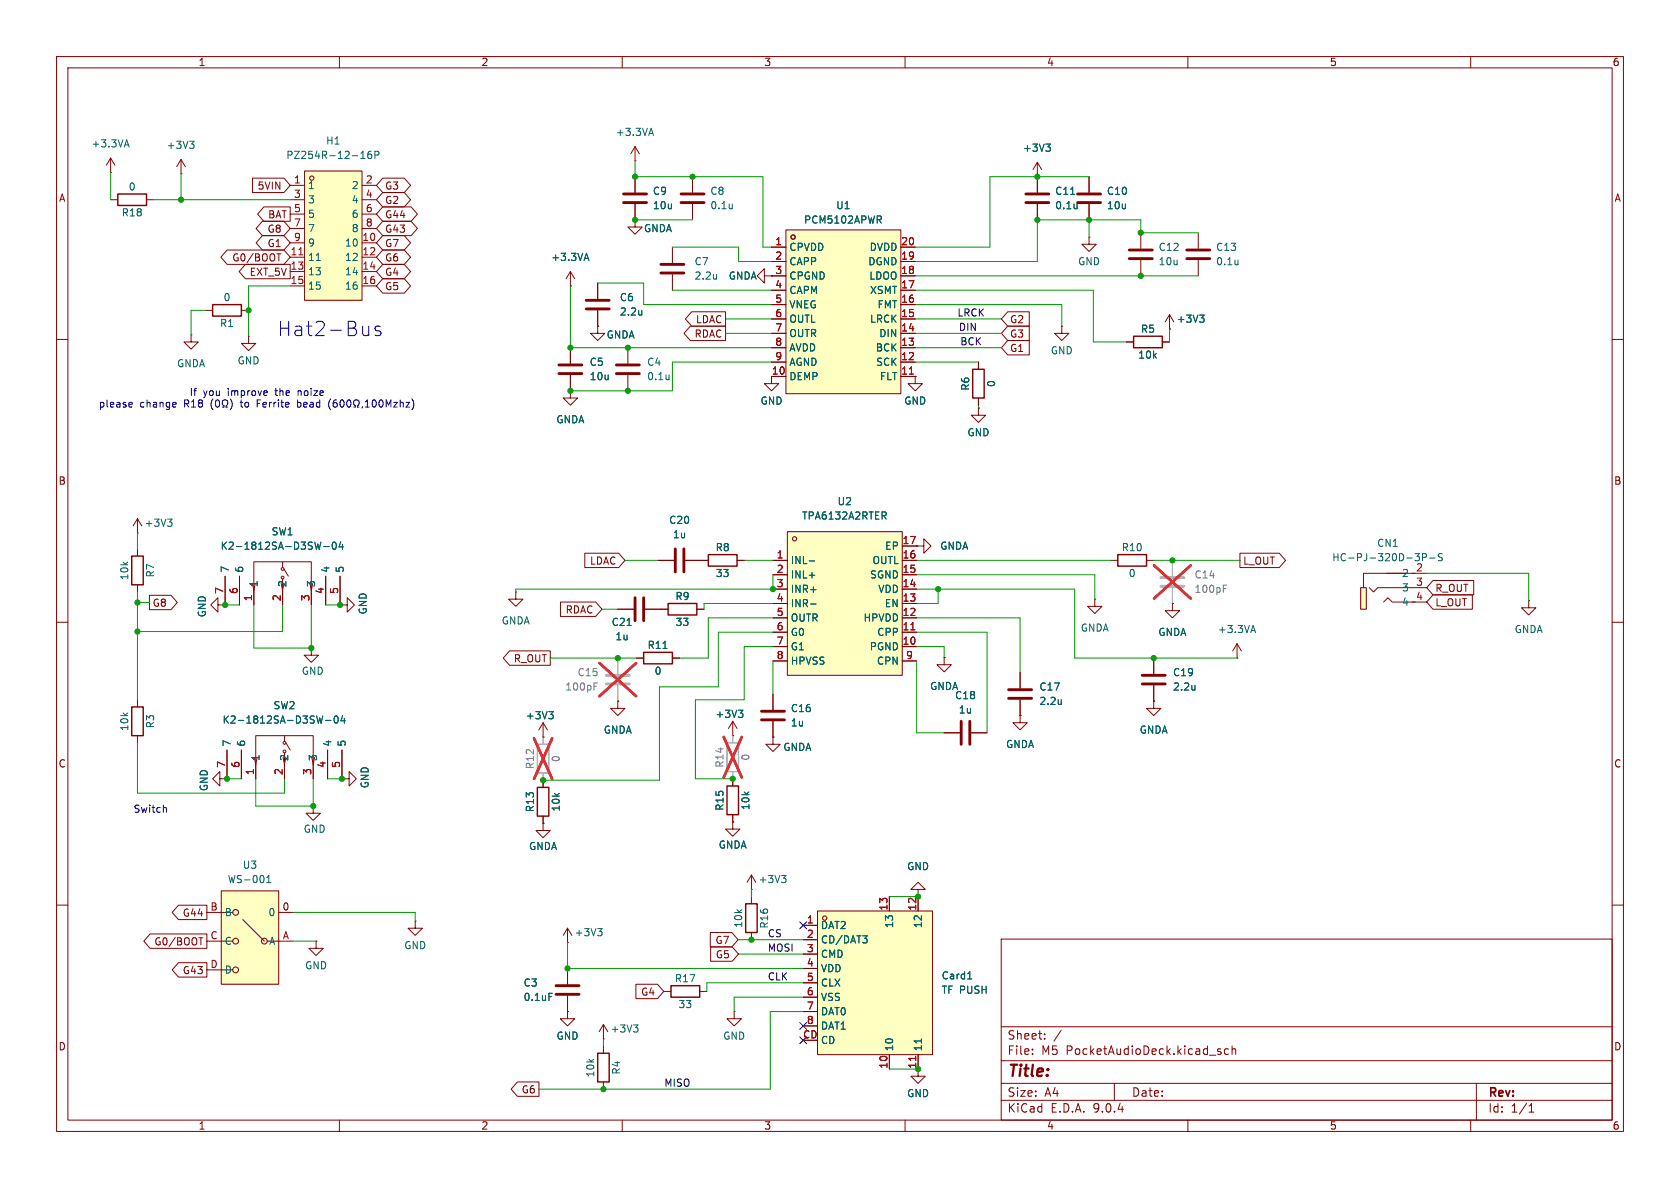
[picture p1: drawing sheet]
<svg xmlns="http://www.w3.org/2000/svg" width="297mm" height="210mm" viewBox="0 0 297 210" stroke-linecap="round" stroke-linejoin="round" font-family="sans-serif">
<g fill="none" stroke="#840000" stroke-width=".18">
<path d="M10 10h277v190h-277zM12 12h273v186h-273zM60 10v2M110 10v2M160 10v2M210 10v2M260 10v2M112.3 38.9v1.2h1.2l-1.2 1.3-1.3-1.3h1.3M112.3 38.9h.1M112.3 31.2v2.8M112.3 36.1v2.8M192.5 31.2v2.8"/>
<path d="M192.5 36.1v2.8M118.9 43.7v2.8M118.9 48.5v2.8M10 60h2M285 60h2M10 110h2M109.2 107.7h2.8M114 107.7h2.8M207.3 106.7v1.3h1.2l-1.2 1.2-1.3-1.2h1.3M207.3 106.7h.1M285 110h2M129.5 130h.1"/>
<path d="M129.5 127.5l-.7 1.3M129.5 127.5l.8 1.3M129.5 127.5v2.5M129.5 137.7v1.2M129.5 144v1.3M10 160h2M177 166h108v32h-108zM285 160h2M60 198v2M110 198v2M160 198v2M177 194.5h108"/>
<path d="M177 191.5h108M177 187.5h108M177 181.5h108M182.5 186.3v.1M182.5 185.5v.1M184.7 183.6v.1M184.7 182.8v.1M187.6 182.1l-1.3 2M197 191.5v3M210 198v2M215.5 185.9l.3 .1 .1 .2-.2 .2h-.3M215.5 185.4l.3 .1"/>
<path d="M217.2 185.5l-.5-.1-.2 .3v.4l.1 .2h.6M217.8 185.5l.2-.1 .4 .1 .1 .9M217.8 184.9v1.5M260 198v2M261 191.5v6.5M270.3 196.6h.9M270.3 195.5l.4-.4v1.5"/>
</g>
<path d="M110.2 35.8h4.1M110.2 34.3h4.1M190.5 35.8h4.1M190.5 34.3h4.1M116.8 46.7h4.1M116.8 48.3h4.1M112.3 105.7v4M113.8 105.7v4" fill="none" stroke="#840000" stroke-width=".51"/>
<path d="M126.7 48.5v.8M126.7 49.2l-.1 .1M110.9 110.6h.7M130.5 125.5h.8l-.4 .5M131.1 126l.2 .3v.3l-.2 .2" fill="none" stroke="#006464" stroke-width=".18"/>
<path d="M128.5 138.9h2.1v5.1h-2.1z" fill="none" stroke="#840000" stroke-width=".25"/>
<path d="M53.8 30.2h10.2v22.9h-10.2z" fill="#ffffc2"/>
<g fill="none" stroke="#840000" stroke-width=".18">
<path d="M51.3 32.8h2.5M51.3 35.3h2.5M51.3 37.8h2.5M53.8 30.2h10.2v22.9h-10.2zM64 32.8h2.5M64 35.3h2.5M64 37.8h2.5M51.3 40.4h2.5M51.3 42.9h2.5M51.3 45.5h2.5M51.3 48h2.5M51.3 50.5h2.5"/>
<path d="M64 40.4h2.5M64 42.9h2.5M64 45.5h2.5M64 48h2.5M64 50.5h2.5M100.8 69.1v1.3h1.3l-1.3 1.2-1.2-1.2h1.2M100.8 69.1h.1M100.8 61.5v2.8M100.8 66.3v2.8M111 61.5v2.8M111 66.3v2.8M124 99.1h1.2"/>
<path d="M130.3 99.1h1.3M91.2 104.6v1.3h1.3l-1.3 1.3-1.3-1.3h1.3M91.2 104.6h.1M38.9 137.7v-1.3l-1.3 1.3 1.3 1.2v-1.2h1.2M40.1 137.7h.1M96 130.3h.1M96 127.8l-.8 1.2M96 127.8l.8 1.2M96 127.8v2.5M96 137.9v1.3M109.2 124v1.2h-1.3l1.3 1.3 1.3-1.3h-1.3M109.2 124h.1"/>
<path d="M96 145.5v1.3h1.3l-1.3 1.3-1.3-1.3h1.3M96 145.5h.1M96 144.3v1.2M129.5 145.3v1.3h1.3l-1.3 1.2-1.2-1.2h1.2M129.5 145.3h.1M132.8 158.5v1.3M100.3 166.6h.1M100.3 164.1l-.7 1.3M100.3 164.1l.8 1.3M100.3 164.1v2.5M132.8 164.8v1.3"/>
<circle cx="55.1" cy="31.5" r=".38"/>
</g>
<path d="M63.8 28h.7M63.8 27.1l.4-.4v1.3M65.6 26.7l-.4 .1a.86 .86 0 0 0 0 1.2l.5-.1v-.4l-.2-.3-.4 .1-.1 .2M66.3 27.4l.6-.1 .1-.1-.1-.3-.6-.2v1.3M55.9 46h.7M118.3 66.3v.8M118.3 67l-.1 .1M97 125.8h.8l-.4 .5M97.6 126.3l.2 .2v.3l-.2 .3M105.7 164.2h.7l-.4 .4M106.2 164.6l.2 .3v.3l-.2 .2" fill="none" stroke="#006464" stroke-width=".18"/>
<path d="M52.8 45h.7" fill="none" stroke="#a90000" stroke-width=".18"/>
<path d="M125.2 98h5.1v2.1h-5.1zM95 139.2h2v5.1h-2zM131.8 159.8h2.1v5h-2.1z" fill="none" stroke="#840000" stroke-width=".25"/>
<path d="M98.8 64.5h4.1M98.8 66h4.1M109 64.5h4M109 66h4" fill="none" stroke="#840000" stroke-width=".51"/>
<path d="M107.2 119.4h4.1M107.2 120.9h4.1" fill="none" stroke="#a1a1a1" stroke-width=".51"/>
<path d="M109.2 116.3v2.8M96 130.3v1.3M96 136.7v1.2M109.2 121.2v2.8" fill="none" stroke="#a1a1a1" stroke-width=".18"/>
<path d="M105 121.3h.4M105 120.7h.6" fill="none" stroke="#989898" stroke-width=".18"/>
<path d="M106 117.2l6.5 5.9M112.5 117.2l-6.5 5.9M94.4 130.5l3.2 7.2M97.6 130.5l-3.2 7.2" fill="none" stroke="#e12e31" stroke-width=".46"/>
<path d="M95 131.6h2v5.1h-2z" fill="none" stroke="#a1a1a1" stroke-width=".25"/>
<path d="M138.9 40.6h20.4v29h-20.4z" fill="#ffffc2"/>
<g fill="none" stroke="#840000" stroke-width=".18">
<path d="M183.4 31.2h.1M183.4 28.7v5.3M183.4 36.1v2.8M183.4 28.7l-.8 1.3M183.4 28.7l.7 1.3M136.4 43.7h2.5M136.4 46.2h2.5M136.4 48.8h2.5M136.4 51.3h2.5M136.4 53.8h2.5M136.4 56.4h2.5M136.4 58.9h2.5"/>
<path d="M138.9 40.6h20.4v29h-20.4zM159.3 43.7h2.5M159.3 46.2h2.5M159.3 48.8h2.5M159.3 51.3h2.5M159.3 53.8h2.5M159.3 56.4h2.5M159.3 58.9h2.5M187.7 57.7v1.2h1.3l-1.3 1.3-1.3-1.3h1.3M187.7 57.7h.1M136.4 61.5h2.5M136.4 64h2.5"/>
<path d="M136.4 66.5h2.5M159.3 61.5h2.5M159.3 64h2.5M159.3 66.5h2.5M100.3 178.8v1.3h1.3l-1.3 1.3-1.2-1.3h1.2M100.3 178.8h.1M100.3 171.2v2.8M100.3 176v2.8M117.3 175.3h1.3M123.7 175.3h1.3M129.8 178.8v1.3h1.3l-1.3 1.3-1.3-1.3h1.3M129.8 178.8h.1"/>
<path d="M106.7 183.6h.1M106.7 181.1l-.8 1.3M106.7 181.1l.7 1.3M106.7 181.1v2.5M106.7 184.9v1.3M106.7 191.3v1.2M162.3 189v1.2h1.3l-1.3 1.3-1.3-1.3h1.3"/>
<circle cx="140.2" cy="41.9" r=".38"/>
</g>
<path d="M160.8 66.1h.7" fill="none" stroke="#a90000" stroke-width=".18"/>
<path d="M155.4 38.8l.4 .6M155.8 38.3v.4M184.9 25.5h.8l-.4 .5M185.4 26l.3 .2v.3l-.3 .2M189.3 34.4h.7M190.4 36.1v.8M190.4 36.8h.1M97 175.6h.6M112 181.2h.8l-.4 .5M112.5 181.7l.3 .2v.3l-.3 .2" fill="none" stroke="#006464" stroke-width=".18"/>
<path d="M181.4 35.8h4M181.4 34.3h4M98.3 175.8h4.1M98.3 174.2h4.1" fill="none" stroke="#840000" stroke-width=".51"/>
<path d="M118.6 174.2h5.1v2.1h-5.1zM105.7 186.2h2v5.1h-2z" fill="none" stroke="#840000" stroke-width=".25"/>
<path d="M144.5 161h20.3v25.4h-20.3z" fill="#ffffc2"/>
<g fill="none" stroke="#840000" stroke-width=".18">
<path d="M55 114.6v1.2h1.3l-1.3 1.3-1.2-1.3h1.2M55 114.6h.1M166.9 116.2v1.3h-1.3l1.3 1.3 1.3-1.3h-1.3M166.9 116.2h.1M180.3 118.9v2.8M218.7 116.3h.1M218.7 113.8l-.8 1.3M218.7 113.8l.8 1.3M218.7 113.8v2.5M24.3 123.7v1.3M24.3 130v1.3M40.1 132.6v5.1"/>
<path d="M42.7 132.6v5.1M45 133.9l.2 1.2M45.2 135.1v-5.1h10.2v7.7M45.2 135.1v2.6M45.5 133.9l-.3 1.2M50.3 130v1.1M50.3 133.1v1.5M50.3 135.1v2.6M50.5 131.3l.8 1.3M57.9 132.6v5.1M60.5 137.7h1.2v-1.3l1.3 1.3-1.3 1.2v-1.2M60.5 137.7h.1"/>
<path d="M60.5 132.6v5.1M166.9 129.5h2.8M171.7 129.5h2.8M180.3 126.5v1.3h-1.2l1.2 1.2 1.3-1.2h-1.3M180.3 126.5h.1M180.3 123.7v2.8M55.4 142.5v1.3h1.2l-1.2 1.2-1.3-1.2h1.3M55.4 142.5h.1M132.8 157.2h.1M132.8 154.7l-.7 1.3M132.8 154.7l.8 1.3M132.8 154.7v2.5"/>
<path d="M157.2 158.5v2.5M162.3 157.2h1.3l-1.3-1.2-1.3 1.2h1.3v1.3M162.3 158.5h.1M162.3 158.5v2.5M142 163.6h2.5M142 166.1h2.5M142 168.7h2.5M142 171.2h2.5M142 173.7h2.5M142 176.3h2.5M142 178.8h2.5M144.5 161h20.3v25.4h-20.3z"/>
<path d="M142 181.4h2.5M157.2 186.4v2.6M162.3 186.4v2.6"/>
<circle cx="50.3" cy="131.3" r=".25"/>
<circle cx="50.3" cy="132.8" r=".25"/>
<circle cx="145.8" cy="162.3" r=".38"/>
</g>
<g fill="none" stroke="#006464" stroke-width=".18">
<path d="M221.2 111.5h.6M221.5 110.6l.5 1.2M57.5 127.3h1M59.2 126.6h.2a.68 .68 0 0 1 .4 .6 .68 .68 0 0 1-.4 .6 .84 .84 0 0 1-.2-1.2zM60.6 126.5l-.3 .9h.8M60.9 127v.8M187.6 123.7v.8M187.6 124.4v.1M138.2 154.8h.8l-.5 .4M138.7 155.2l.3 .3v.3l-.3 .2M152.5 165.4h.8l-.4 .5M153.1 165.9l.2 .3v.3l-.2 .2"/>
<path d="M171.1 173h.7M162.9 183.7v.7"/>
</g>
<path d="M161.9 186.7v.8" fill="none" stroke="#a90000" stroke-width=".18"/>
<path d="M23.3 125h2v5h-2z" fill="none" stroke="#840000" stroke-width=".25"/>
<path d="M169.9 127.5v4.1M171.4 127.5v4.1M178.3 121.9h4.1M178.3 123.4h4.1" fill="none" stroke="#840000" stroke-width=".51"/>
<path d="M39.1 157.5h10.2v16.5h-10.2z" fill="#ffffc2"/>
<g fill="none" stroke="#840000" stroke-width=".18">
<path d="M135.1 48.8v-1.3l-1.2 1.3 1.2 1.2v-1.2h1.3M136.4 48.8h.1M270.3 106.2v1.2h1.2l-1.2 1.3-1.3-1.3h1.3M270.3 106.2h.1M39.1 157.5h10.2v16.5h-10.2zM36.6 161.3h4.5M36.6 171.5h4.5M36.6 166.4h2.5M42.9 162.6l3.8 3.8M47.2 166.4h4.6M49.3 161.3h2.5M55.9 166.4v1.2h1.2l-1.2 1.3-1.3-1.3h1.3"/>
<path d="M55.9 166.4h.1M73.4 162.8v1.3h1.3l-1.3 1.3-1.3-1.3h1.3M73.4 162.8h.1"/>
<circle cx="41.7" cy="171.5" r=".51"/>
<circle cx="41.7" cy="166.4" r=".51"/>
<circle cx="41.7" cy="161.3" r=".51"/>
<circle cx="46.7" cy="166.4" r=".51"/>
</g>
<path d="M47.2 156h.7M47.2 155.1l.3-.3v1.2" fill="none" stroke="#006464" stroke-width=".18"/>
<path d="M205.2 102.1h4.1M205.2 103.6h4.1" fill="none" stroke="#a1a1a1" stroke-width=".51"/>
<path d="M207.3 99.1v2.8M207.3 103.9v2.8M129.5 130v1.3M129.5 136.4v1.3" fill="none" stroke="#a1a1a1" stroke-width=".18"/>
<path d="M216.3 104.1h.4M216.3 103.4h.6" fill="none" stroke="#989898" stroke-width=".18"/>
<path d="M204 99.9l6.5 5.9M210.5 99.9l-6.5 5.9M127.9 130.3l3.2 7.1M131.1 130.3l-3.2 7.1" fill="none" stroke="#e12e31" stroke-width=".46"/>
<path d="M128.5 131.3h2.1v5.1h-2.1z" fill="none" stroke="#a1a1a1" stroke-width=".25"/>
<path d="M240.5 103.9h1.1v3.8h-1.1z" fill="#ffffc2"/>
<g fill="none" stroke="#840000" stroke-width=".18">
<path d="M112.3 28.4h.1M112.3 25.9l-.8 1.3M112.3 25.9l.7 1.3M112.3 25.9v2.5M122.4 31.2v2.8M122.4 36.1v2.8M36.3 54.9h1.3M42.7 54.9h1.2M192.5 41.9v1.3h1.3l-1.3 1.3-1.2-1.3h1.2M192.5 41.9h.1M112.5 116.3h1.3M116.8 107.7h1.3"/>
<path d="M118.9 116.3h1.2M123.2 107.7h1.3M240.5 103.9h1.1v3.8h-1.1zM242.1 103.9l.7 .7 .8-.7h8.6M244.6 106.4l.8-.7 .7 .7h4.1M245.1 101.3h7.1M248.7 101.3h-7.7v2.6M249.7 106.4h2.5M136.7 130.3v1.3h-1.3l1.3 1.2 1.2-1.2h-1.2M136.7 130.3h.1M136.7 122.7v2.8M136.7 127.5v2.8"/>
</g>
<path d="M114.8 23.6h.6M115.1 22.7l.4 1.2M129.5 36.1v.8M129.5 36.8h-.1M250.1 97.9h.8l-.4 .4 .4 .2v.4l-.2 .2h-.4M251.5 98.5h.6l.1-.2-.1-.3-.6-.1v1.2M252.7 98.6h1M255 97.9h-.5l-.2 .1v.3l.6 .3 .1 .3-.3 .2h-.4M117.2 114.6h.7" fill="none" stroke="#006464" stroke-width=".18"/>
<path d="M37.6 53.8h5.1v2.1h-5.1zM113.8 115.3h5.1v2h-5.1zM118.1 106.7h5.1v2h-5.1z" fill="none" stroke="#840000" stroke-width=".25"/>
<path d="M120.4 35.8h4.1M120.4 34.3h4.1M134.6 125.7h4.1M134.6 127.3h4.1" fill="none" stroke="#840000" stroke-width=".51"/>
<path d="M139.2 94h20.3v25.4h-20.3z" fill="#ffffc2"/>
<g fill="none" stroke="#840000" stroke-width=".18">
<path d="M19.6 30.5h.1M19.6 35.3h1.2M19.6 27.9l-.8 1.3M19.6 27.9l.7 1.3M19.6 27.9v2.6M25.9 35.3h1.3M32 30.7h.1M32 28.2l-.8 1.3M32 28.2l.8 1.3M32 28.2v2.5M44.6 31.5h5.6l1.1 1.3-1.1 1.2h-5.6zM46.4 39.1h3.8l1.1 1.3-1.1 1.3h-3.8l-1.1-1.3z"/>
<path d="M46.6 36.6h4.7v2.5h-4.7l-1.1-1.3zM67.7 39.1h5l1.1 1.3-1.1 1.3h-5l-1.2-1.3zM67.7 36.6h5l1.1 1.2-1.1 1.3h-5l-1.2-1.3zM67.7 31.5h3.8l1.1 1.3-1.1 1.2h-3.8l-1.2-1.2zM67.7 34h3.8l1.1 1.3-1.1 1.3h-3.8l-1.2-1.3zM112.3 38.9h.1M112.3 31.2v2.8M112.3 36.1v2.8M183.4 31.2h.1M183.4 31.2v2.8M183.4 36.1v2.8M192.5 31.2v2.8"/>
<path d="M192.5 36.1v2.8M33.8 59.2v1.3h1.3l-1.3 1.2-1.3-1.2h1.3M33.8 59.2h.1M40.2 44.2h10l1.1 1.3-1.1 1.2h-10l-1.2-1.2zM43.4 46.7h7.9v2.6h-7.9l-1.1-1.3zM43.9 59.4v1.3h1.3l-1.3 1.3-1.2-1.3h1.2M43.9 59.4h.1M46.4 41.7h3.8l1.1 1.2-1.1 1.3h-3.8l-1.1-1.3zM48.9 44.9h.8M67.7 44.2h3.8l1.1 1.3-1.1 1.2h-3.8l-1.2-1.2zM67.7 41.7h3.8l1.1 1.2-1.1 1.3h-3.8l-1.2-1.3zM67.7 46.7h3.8l1.1 1.3-1.1 1.3h-3.8l-1.2-1.3z"/>
<path d="M67.7 49.3h3.8l1.1 1.2-1.1 1.3h-3.8l-1.2-1.3zM100.8 50.5h.1M100.8 48l-.7 1.3M100.8 48l.8 1.3M100.8 48v2.5M105.7 57.7v1.2h1.2l-1.2 1.3-1.3-1.3h1.3M105.7 57.7h.1M105.7 50v2.8M105.7 54.9v2.8M122 57.7h6.3v2.5h-6.3l-1.1-1.3zM122.3 55.1h6v2.6h-6l-1.1-1.3zM136.4 48.8h.1"/>
<path d="M136.4 43.7h2.5M136.4 46.2h2.5M136.4 48.8h2.5M136.4 51.3h2.5M136.4 53.8h2.5M136.4 56.4h2.5M136.4 58.9h2.5M159.3 43.7h2.5M159.3 46.2h2.5M159.3 48.8h2.5M159.3 51.3h2.5M159.3 53.8h2.5"/>
<path d="M159.3 56.4h2.5M159.3 58.9h2.5M178.1 55.1h3.9v2.6h-3.9l-1.1-1.3zM178.1 57.7h3.9v2.5h-3.9l-1.1-1.3zM201.7 41.1v2.8M201.7 46v2.8M206.8 58.2h.1M206.8 55.6l-.8 1.3M206.8 55.6l.7 1.3M206.8 55.6v2.6M211.8 41.1v2.8M211.8 46v2.8"/>
<path d="M100.8 69.1h.1M100.8 61.5v2.8M100.8 66.3v2.8M136.4 61.5h2.5M136.4 64h2.5M138.9 66.5h-2.5v1.3h1.3l-1.3 1.3-1.3-1.3h1.3M159.3 61.5h2.5M159.3 64h2.5M159.3 66.5h2.5M161.8 66.5v1.3h1.3l-1.3 1.3-1.3-1.3h1.3M161.8 66.5h.1M173 72.1v1.3h1.2l-1.2 1.3-1.3-1.3h1.3"/>
<path d="M173 72.1h.1M173 64v1.3M173 70.4v1.2M178.1 60.2h3.9v2.5h-3.9l-1.1-1.2zM199.1 60.5h1.3M205.5 60.5h1.3M24.3 94.2h.1M24.3 91.7v2.5M24.3 97v1.3M24.3 91.7l-.8 1.3M24.3 91.7l.8 1.3M50 99.3v1"/>
<path d="M103.4 97.8h6l1.1 1.3-1.1 1.2h-6zM116.3 99.1h2.8M121.2 99.1h4M130.3 99.1h1.3M136.7 99.1h2.5M139.2 94h20.3v25.4h-20.3zM159.5 99.1h2.6M159.5 96.5h2.6M162.1 96.5h1.2v1.3l1.3-1.3-1.3-1.2v1.2M162.1 96.5h.1M196.3 99.1h1.3M202.7 99.1h1.3"/>
<path d="M219.2 97.8h7l1.1 1.3-1.1 1.2h-7zM24.3 103.4v1.2M26.4 105.2h3.8l1.1 1.3-1.1 1.3h-3.8zM38.5 106.9v-1.2l-1.2 1.2 1.2 1.3v-1.3h1.3M39.8 106.9h.1M39.8 101.9v5M42.3 101.9v5M44.6 103.1l.3 1.3M44.9 104.4v-5.1h10.1v7.6M44.9 104.4v2.5M45.1 103.1l-.2 1.3M50 102.4v1.5"/>
<path d="M50 104.4v2.5M50.2 100.6l.8 1.3M57.6 101.9v5M60.1 106.9h1.3v-1.2l1.3 1.2-1.3 1.3v-1.3M60.1 106.9h.1M60.1 101.9v5M90.1 115.1h7.2v2.5h-7.2l-1.1-1.3zM99.1 106.4h6.2l1.1 1.3-1.1 1.3h-6.2zM109.2 107.7h2.8M112.5 116.3h1.3M114 107.7h4.1M118.9 116.3h1.2"/>
<path d="M123.2 107.7h1.3M136.7 101.6h2.5M136.7 104.1h2.5M136.7 106.7h2.5M136.7 109.2h2.5M136.7 111.8h2.5M136.7 114.3h2.5M136.7 116.8h2.5M159.5 101.6h2.6M159.5 104.1h2.6M159.5 106.7h2.6M159.5 109.2h2.6"/>
<path d="M159.5 111.8h2.6M159.5 114.3h2.6M159.5 116.8h2.6M166.9 116.2h.1M180.3 118.9v2.8M193.5 105.9v1.3h-1.2l1.2 1.3 1.3-1.3h-1.3M193.5 105.9h.1M204 116.3v2.8M207.3 106.7h.1M253.3 102.6h7.2v2.6h-7.2l-1.1-1.3zM253.3 105.2h7v2.5h-7l-1.1-1.3zM40.1 137.7h.1"/>
<path d="M40.1 132.6v5.1M42.7 132.6v5.1M45.2 135.1v2.6M50.3 135.1v2.6M55.4 135.1v2.6M57.9 132.6v5.1M60.5 137.7h.1M60.5 132.6v5.1M96 130.3h.1M96 137.9v1.3M109.2 124h.1M129.5 130h.1"/>
<path d="M129.5 137.7v1.2M136.7 130.3h.1M136.7 122.7v2.8M136.7 127.5v2.8M166.9 129.5h2.8M171.7 129.5h2.8M180.3 126.5h.1M180.3 123.7v2.8M204 124v1.2h-1.3l1.3 1.3 1.2-1.3h-1.2M204 124h.1M204 121.2v2.8M96 145.5h.1"/>
<path d="M96 144.3v1.2M129.5 145.3h.1M129.5 144v1.3M157.2 158.5v2.5M162.3 158.5h.1M162.3 158.5v2.5M26.5 165.1h10.1v2.5h-10.1l-1.1-1.2zM31.6 160h5v2.6h-5l-1.2-1.3zM31.6 170.2h5v2.5h-5l-1.2-1.2zM35.2 165.8h.7M100.3 178.8h.1M100.3 171.2v2.8"/>
<path d="M100.3 176v2.8M112.4 174h3.8l1.1 1.3-1.1 1.2h-3.8zM125.6 164.8h3.8l1.1 1.3-1.1 1.3h-3.8zM125.6 167.4h3.8l1.2 1.3-1.2 1.2h-3.8zM142 163.6h2.5M142 166.1h2.5M142 168.7h2.5M142 171.2h2.5M142 173.7h2.5M142 176.3h2.5M142 178.8h2.5M91.5 191.3h3.8v2.5h-3.8l-1.1-1.3z"/>
<path d="M142 181.4h2.5M157.2 186.4v2.6M162.3 186.4v2.6"/>
<circle cx="140.5" cy="95.3" r=".38"/>
<circle cx="50" cy="100.6" r=".25"/>
<circle cx="50" cy="102.1" r=".25"/>
</g>
<g fill="none" stroke="#006464" stroke-width=".18">
<path d="M22.1 25.6h.6M22.4 24.7l.4 1.3M33.5 25h.8l-.4 .4M34.1 25.4l.2 .3v.3l-.2 .2M155.4 38.8l.4 .6M155.8 38.3v.4M184.9 25.5h.8l-.4 .5M185.4 26l.3 .2v.3l-.3 .2M189.3 34.4h.7M190.4 36.1v.8M190.4 36.8h.1M103.4 45.7h.6"/>
<path d="M103.7 44.8l.4 1.2M113.5 54.9v.8M113.5 55.6h-.1M212.1 55.7h.8l-.5 .5M212.6 56.2l.3 .2v.3l-.3 .3M218.9 46v.8M218.9 46.7h-.1M29.6 91.8h.8l-.4 .4M30.2 92.2l.2 .3v.3l-.2 .2M57.2 96.6h1M58.8 96l.2-.2a.68 .68 0 0 1 .5 .7 .68 .68 0 0 1-.5 .6l-.2-.1-.1-.4zM60.2 95.8l-.3 .9h.8"/>
<path d="M60.5 96.3v.8M143.1 99.2h.9M156.2 91.2l.5 .6M156.5 90.6l.2 .1-.2 .4M110.9 110.6h.7M117.2 114.6h.7M143.3 106.8h1M57.5 127.3h1M59.2 126.6h.2a.68 .68 0 0 1 .4 .6 .68 .68 0 0 1-.4 .6 .84 .84 0 0 1-.2-1.2zM60.6 126.5l-.3 .9h.8M60.9 127v.8M97 125.8h.8l-.4 .5"/>
<path d="M97.6 126.3l.2 .2v.3l-.2 .3M130.5 125.5h.8l-.4 .5M131.1 126l.2 .3v.3l-.2 .2M187.6 123.7v.8M187.6 124.4v.1M211.2 121.1v.9M211.2 121.9h.1M97 175.6h.6M152.5 165.4h.8l-.4 .5M153.1 165.9l.2 .3v.3l-.2 .2M171.1 173h.7M162.9 183.7v.7"/>
</g>
<path d="M160.8 66.1h.7M161 111.3h.7M161.9 186.7v.8" fill="none" stroke="#a90000" stroke-width=".18"/>
<path d="M103.6 54.6h4.1M103.6 53.1h4.1M199.6 45.7h4.1M199.6 44.2h4.1M209.8 45.7h4.1M209.8 44.2h4.1M119.4 97v4.1M120.9 97v4.1M201.9 119.4h4.1M201.9 120.9h4.1" fill="none" stroke="#840000" stroke-width=".51"/>
<path d="M20.8 34.3h5.1v2h-5.1zM200.4 59.4h5.1v2.1h-5.1zM172 65.3h2v5.1h-2zM23.3 98.3h2v5.1h-2zM197.6 98h5.1v2.1h-5.1z" fill="none" stroke="#840000" stroke-width=".25"/>
<g fill="none" stroke="#009600" stroke-width=".18">
<path d="M19.6 30.5v4.8M27.2 35.3h24.1M32 30.7v4.6M112.3 28.4v2.8h22.6v12.5h1.5M112.3 38.9h10.1M192.5 31.2h-17.5v12.5h-13.2M192.5 38.9v3M36.3 54.9h-2.5v4.3M51.3 50.5h-7.4v8.9M100.8 50.5v11h35.6M105.7 50h8.1v3.8h22.6M118.9 43.7h11.7v2.5h5.8"/>
<path d="M118.9 51.3h17.5M128.3 56.4h8.1M128.3 58.9h8.1M161.8 56.4h15.2M161.8 58.9h15.2M161.8 53.8h25.9v3.9M161.8 48.8h50M161.8 51.3h31.5v9.2h5.8M206.8 58.2v2.3M211.8 41.1h-10.1v-2.2h-18.3v7.3h-21.6M136.4 64h-17.5v5.1h-18.1M161.8 61.5h15.2"/>
<path d="M161.8 64h11.2M173 71.6v.5M24.3 94.2v2.8M110.5 99.1h5.8M131.6 99.1h5.1M162.1 99.1h34.2M204 99.1h15.2M24.3 104.6v19.1M24.3 106.5h2.1M39.8 106.9h2.5M44.9 106.9v7.7h10.1v-7.7M50 106.9v4.7h-25.7"/>
<path d="M57.6 106.9h2.5M97.3 116.3h15.2M106.4 107.7h2.8M136.7 114.3h-5.1v9.4h-8.7v14h6.6M136.7 111.8h-9.7v9.6h-10.4v16.5h-20.6M136.7 109.2h-11.5v7.1h-5.1M136.7 106.7h-12.2v1M136.7 101.6v2.5h-45.5v.5M136.7 116.8v5.9M162.1 104.1h27.9v12.2h28.7M162.1 109.2h18.2v9.7M162.1 111.8h12.4v17.7"/>
<path d="M162.1 114.3h4.8v1.9M162.1 116.8v12.7h4.8M162.1 101.6h31.4v4.3M165.8 104.1v2.6h-3.7M252.2 101.3h18.1v4.9M24.3 131.3v8.9h26v-2.5M40.1 137.7h2.6M45.2 137.7v4.8h10.2v-4.8M57.9 137.7h2.6M132.8 157.2v1.3M157.2 158.5h5.1M51.8 161.3h21.6v1.5"/>
<path d="M51.8 166.4h4.1M100.3 166.6v4.6h41.7M130.5 166.1h11.5M130.6 168.7h11.4M142 176.3h-12.2v2.5M142 173.7h-17v1.6M142 178.8h-5.8v13.7h-40.9M106.7 183.6v1.3M157.2 189h5.1"/>
</g>
<path d="M141.4 163l1.2 1.2M142.6 163l-1.2 1.2M141.4 180.7l1.2 1.3M141.4 183.3l1.2 1.2M142.6 180.7l-1.2 1.3M142.6 183.3l-1.2 1.2" fill="none" stroke="#000084" stroke-width=".18"/>
<g fill="none" stroke="#0000c2" stroke-width=".18">
<path d="M65.2 57.6v1.7M65.2 59.1l-.4 .2M67.2 57.8l-.6-.2-.3 .4 .1 .4 .8 .2 .2 .3-.2 .3-.2 .1-.7-.1M23 71.1l.3 .1 .1 .2-.6 .1M23.3 71.9l-.3 .1M31 71.1l.1 .3-.6 .1M31.1 71.9l-.1 .1M37.4 71.1v.8l.3 .5M38.1 71.2v.5l.3 .3 .3-.2 .1-.6M39.9 70.7a.45 .45 0 0 0-.6 .4l.1 .4 .2 .2v.3h-.3M40.3 71.1l-.1 .4-.2 .2v.3h.3M41 71.1v.8l-.3 .5"/>
<path d="M45.5 71.3h.4M45.5 70.7v1.3M47.2 69.1v.3l-.6 .1M52.6 71.9l.4 .1M52.6 70.7v1.3M53 71.1l-.4 .1M58.5 70.5a1.46 1.46 0 0 0 0 1.9M59.5 70.7l-.4 .1a.86 .86 0 0 0 0 1.2l.5-.2v-.4l-.2-.2h-.3l-.2 .2M60.3 70.8l.1-.1a.68 .68 0 0 1 .4 .6 .68 .68 0 0 1-.4 .7 .84 .84 0 0 1-.1-1.2zM61.5 70.8l.1-.1a.68 .68 0 0 1 .5 .6 .68 .68 0 0 1-.5 .7 .84 .84 0 0 1-.1-1.2zM62.5 72h.3v-.3a.54 .54 0 0 1-.2-.7 .54 .54 0 0 1 .7-.2 .58 .58 0 0 1-.1 .9v.3h.3M64.1 71.9l-.1 .2"/>
<path d="M64.6 72h.7M64.6 71.1l.3-.4v1.3M66 70.8l.1-.1a.68 .68 0 0 1 .4 .6 .68 .68 0 0 1-.4 .7 .84 .84 0 0 1-.1-1.2zM67.2 70.8l.1-.1a.68 .68 0 0 1 .4 .6 .68 .68 0 0 1-.4 .7 .84 .84 0 0 1-.1-1.2zM68.3 72v-1.3l.4 .9 .4-.9v1.3M69.6 71.1h.7l-.7 .9h.7M70.7 71.2l.2-.1 .3 .1 .1 .8M70.7 70.7v1.3M71.8 71.1h.6l-.6 .9h.6M72.8 70.5a1.46 1.46 0 0 1 0 1.9M29.1 142.7l.3 .2v.7"/>
</g>
<path d="M207.3 99.1v2.8M109.2 116.3v2.8M207.3 103.9v2.8M96 130.3v1.3M96 136.7v1.2M109.2 121.2v2.8M129.5 130v1.3M129.5 136.4v1.3" fill="none" stroke="#a1a1a1" stroke-width=".18"/>
<path d="M204 99.9l6.5 5.9M210.5 99.9l-6.5 5.9M106 117.2l6.5 5.9M112.5 117.2l-6.5 5.9M94.4 130.5l3.2 7.2M97.6 130.5l-3.2 7.2M127.9 130.3l3.2 7.1M131.1 130.3l-3.2 7.1" fill="none" stroke="#e12e31" stroke-width=".46"/>
<path d="M216.3 104.1h.4M216.3 103.4h.6M105 121.3h.4M105 120.7h.6" fill="none" stroke="#989898" stroke-width=".18"/>
<g fill="#009600" stroke="#009600" stroke-width=".18">
<circle cx="111" cy="69.1" r=".46"/>
<circle cx="109.2" cy="116.3" r=".46"/>
<circle cx="100.8" cy="61.5" r=".46"/>
<circle cx="100.8" cy="69.1" r=".46"/>
<circle cx="39.8" cy="106.9" r=".46"/>
<circle cx="24.3" cy="106.5" r=".46"/>
<circle cx="24.3" cy="111.6" r=".46"/>
<circle cx="60.1" cy="106.9" r=".46"/>
<circle cx="55" cy="114.6" r=".46"/>
<circle cx="60.5" cy="137.7" r=".46"/>
<circle cx="55.4" cy="142.5" r=".46"/>
<circle cx="40.1" cy="137.7" r=".46"/>
<circle cx="43.9" cy="54.9" r=".46"/>
<circle cx="32" cy="35.3" r=".46"/>
<circle cx="111" cy="61.5" r=".46"/>
<circle cx="122.4" cy="31.2" r=".46"/>
<circle cx="112.3" cy="31.2" r=".46"/>
<circle cx="112.3" cy="38.9" r=".46"/>
<circle cx="96" cy="137.9" r=".46"/>
<circle cx="136.7" cy="104.1" r=".46"/>
<circle cx="165.8" cy="104.1" r=".46"/>
<circle cx="201.7" cy="48.8" r=".46"/>
<circle cx="201.7" cy="41.1" r=".46"/>
<circle cx="207.3" cy="99.1" r=".46"/>
<circle cx="204" cy="116.3" r=".46"/>
<circle cx="183.4" cy="38.9" r=".46"/>
<circle cx="192.5" cy="38.9" r=".46"/>
<circle cx="132.8" cy="166.1" r=".46"/>
<circle cx="129.5" cy="137.7" r=".46"/>
<circle cx="162.3" cy="189" r=".46"/>
<circle cx="162.3" cy="158.5" r=".46"/>
<circle cx="106.7" cy="192.5" r=".46"/>
<circle cx="100.3" cy="171.2" r=".46"/>
<circle cx="183.4" cy="31.2" r=".46"/>
</g>
<text font-size="3.5" fill="#0000c2" x="49" y="59.7">Hat2-Bus</text>
<text font-size="2.8" fill="#840000" x="178" y="190.9">Title:</text>
<g font-size="2.1" fill="#840000">
<text x="178" y="184">Sheet:</text>
<text x="178" y="186.7">File:</text>
<text x="184.1" y="186.7">M5</text>
<text x="188.5" y="186.7">PocketAudioDeck.kicad_sch</text>
<text x="178" y="196.9">KiCad</text>
<text x="178" y="194.1">Size:</text>
<text x="184.7" y="194.1">A4</text>
<text x="185.7" y="196.9">E.D.A.</text>
<text x="193.3" y="196.9">9.0.4</text>
<text x="200" y="194.1">Date:</text>
<text x="263" y="194.3">Rev:</text>
<text x="263" y="196.9">Id:</text>
<text x="267.1" y="196.9">1/1</text>
</g>
<g font-size="1.8" fill="#840000">
<text x="35" y="11.9">1</text>
<text x="85" y="11.9">2</text>
<text x="135" y="11.9">3</text>
<text x="185" y="11.9">4</text>
<text x="235" y="11.9">5</text>
<text x="285" y="11.9">6</text>
<text x="10.3" y="35.9">A</text>
<text x="45.4" y="33.7">5VIN</text>
<text x="68" y="33.7">G3</text>
<text x="285.3" y="35.9">A</text>
<text x="47.2" y="41.3">G8</text>
<text x="47.3" y="38.8">BAT</text>
<text x="68" y="41.3">G43</text>
<text x="68" y="38.8">G44</text>
<text x="68" y="36.3">G2</text>
<text x="41" y="46.4">G0/BOOT</text>
<text x="47.2" y="43.9">G1</text>
<text x="68" y="46.4">G6</text>
<text x="68" y="43.9">G7</text>
<text x="44" y="49">EXT_5V</text>
<text x="68" y="49">G4</text>
<text x="68" y="51.5">G5</text>
<text x="122.7" y="59.9">RDAC</text>
<text x="122.9" y="57.3">LDAC</text>
<text x="178.5" y="57.3">G2</text>
<text x="178.5" y="59.9">G3</text>
<text x="178.5" y="62.4">G1</text>
<text x="10.3" y="85.9">B</text>
<text x="285.3" y="85.9">B</text>
<text x="104.2" y="100">LDAC</text>
<text x="219.7" y="100">L_OUT</text>
<text x="26.9" y="107.5">G8</text>
<text x="253.7" y="104.8">R_OUT</text>
<text x="253.7" y="107.4">L_OUT</text>
<text x="99.9" y="108.7">RDAC</text>
<text x="90.7" y="117.3">R_OUT</text>
<text x="10.3" y="135.9">C</text>
<text x="285.3" y="135.9">C</text>
<text x="27.2" y="167.3">G0/BOOT</text>
<text x="32.2" y="162.2">G44</text>
<text x="126.4" y="167.1">G7</text>
<text x="32.2" y="172.4">G43</text>
<text x="126.4" y="169.6">G5</text>
<text x="113.2" y="176.2">G4</text>
<text x="10.3" y="185.9">D</text>
<text x="285.3" y="185.9">D</text>
<text x="162.1" y="189" transform="rotate(-90 162.1 189)">11</text>
<text x="92.1" y="193.5">G6</text>
<text x="35" y="199.9">1</text>
<text x="85" y="199.9">2</text>
<text x="135" y="199.9">3</text>
<text x="185" y="199.9">4</text>
<text x="235" y="199.9">5</text>
<text x="285" y="199.9">6</text>
</g>
<g font-size="1.8" fill="#006464">
<text x="16.1" y="26.3">+3.3VA</text>
<text x="29.4" y="26.5">+3V3</text>
<text x="50.5" y="28.3">PZ254R-12-16P</text>
<text x="57.6" y="25.8">H1</text>
<text x="108.8" y="24.2">+3.3VA</text>
<text x="180.7" y="27">+3V3</text>
<text x="22.7" y="33.9">0</text>
<text x="54.4" y="33.6">1</text>
<text x="62.1" y="33.6">2</text>
<text x="115.3" y="34.6">C9</text>
<text x="125.5" y="34.6">C8</text>
<text x="186.4" y="34.6">C11</text>
<text x="195.6" y="34.6">C10</text>
<text x="21.4" y="38.5">R18</text>
<text x="54.4" y="36.2">3</text>
<text x="54.4" y="38.7">5</text>
<text x="54.4" y="41.2">7</text>
<text x="62.1" y="36.2">4</text>
<text x="62.1" y="38.7">6</text>
<text x="62.1" y="41.2">8</text>
<text x="113.8" y="41.2">GNDA</text>
<text x="115.3" y="37.2">10u</text>
<text x="125.5" y="37.2">0.1u</text>
<text x="142" y="39.7">PCM5102APWR</text>
<text x="147.7" y="37.2">U1</text>
<text x="186.4" y="37.2">0.1u</text>
<text x="195.6" y="37.2">10u</text>
<text x="54.4" y="43.8">9</text>
<text x="54.4" y="46.3">11</text>
<text x="60.9" y="43.8">10</text>
<text x="60.9" y="46.3">12</text>
<text x="97.3" y="46.3">+3.3VA</text>
<text x="122.7" y="47.1">C7</text>
<text x="139.4" y="44.6">CPVDD</text>
<text x="139.4" y="47.1">CAPP</text>
<text x="153.4" y="47.1">DGND</text>
<text x="153.6" y="44.6">DVDD</text>
<text x="190.5" y="47.1">GND</text>
<text x="204.7" y="44.6">C12</text>
<text x="204.7" y="47.1">10u</text>
<text x="214.9" y="44.6">C13</text>
<text x="214.9" y="47.1">0.1u</text>
<text x="39.4" y="53.4">0</text>
<text x="54.4" y="48.9">13</text>
<text x="54.4" y="51.4">15</text>
<text x="60.9" y="48.9">14</text>
<text x="60.9" y="51.4">16</text>
<text x="109.5" y="53.4">C6</text>
<text x="122.7" y="49.6">2.2u</text>
<text x="128.7" y="49.6">GNDA</text>
<text x="139.4" y="49.6">CPGND</text>
<text x="139.4" y="52.2">CAPM</text>
<text x="153.6" y="49.6">LDOO</text>
<text x="153.7" y="52.2">XSMT</text>
<text x="38.8" y="58">R1</text>
<text x="109.5" y="56">2.2u</text>
<text x="139.4" y="54.7">VNEG</text>
<text x="139.4" y="57.3">OUTL</text>
<text x="139.4" y="59.8">OUTR</text>
<text x="153.7" y="57.3">LRCK</text>
<text x="155" y="54.7">FMT</text>
<text x="155.3" y="59.8">DIN</text>
<text x="201.6" y="59">R5</text>
<text x="207.9" y="57.3">+3V3</text>
<text x="31.2" y="65.1">GNDA</text>
<text x="41.9" y="64.6">GND</text>
<text x="104.1" y="64.9">C5</text>
<text x="107.1" y="60">GNDA</text>
<text x="114.3" y="64.9">C4</text>
<text x="139.4" y="62.3">AVDD</text>
<text x="139.4" y="64.9">AGND</text>
<text x="154.7" y="62.3">BCK</text>
<text x="154.8" y="64.9">SCK</text>
<text x="185.7" y="62.8">GND</text>
<text x="201.1" y="63.6">10k</text>
<text x="104.1" y="67.4">10u</text>
<text x="114.3" y="67.4">0.1u</text>
<text x="134.4" y="71.7">GND</text>
<text x="139.4" y="67.4">DEMP</text>
<text x="155.5" y="67.4">FLT</text>
<text x="159.8" y="71.7">GND</text>
<text x="171.6" y="69.2" transform="rotate(-90 171.6 69.2)">R6</text>
<text x="176.1" y="68.5" transform="rotate(-90 176.1 68.5)">0</text>
<text x="98.3" y="75">GNDA</text>
<text x="170.9" y="77.3">GND</text>
<text x="148" y="89.5">U2</text>
<text x="25.5" y="93.3">+3V3</text>
<text x="47.9" y="94.8">SW1</text>
<text x="118.2" y="92.8">C20</text>
<text x="118.9" y="95.4">1u</text>
<text x="141.7" y="92">TPA6132A2RTER</text>
<text x="38.9" y="97.4">K2-1812SA-D3SW-04</text>
<text x="40.7" y="101.3" transform="rotate(-90 40.7 101.3)">7</text>
<text x="43.2" y="101.3" transform="rotate(-90 43.2 101.3)">6</text>
<text x="58.4" y="101.3" transform="rotate(-90 58.4 101.3)">4</text>
<text x="61" y="101.3" transform="rotate(-90 61 101.3)">5</text>
<text x="126.4" y="97.6">R8</text>
<text x="139.7" y="99.9">INL-</text>
<text x="154.1" y="99.9">OUTL</text>
<text x="156.4" y="97.4">EP</text>
<text x="166.1" y="97.4">GNDA</text>
<text x="198.2" y="97.6">R10</text>
<text x="235.4" y="99.4">HC-PJ-320D-3P-S</text>
<text x="243.4" y="96.9">CN1</text>
<text x="22.9" y="102.7" transform="rotate(-90 22.9 102.7)">10k</text>
<text x="27.5" y="102.2" transform="rotate(-90 27.5 102.2)">R7</text>
<text x="45.7" y="103.9" transform="rotate(-90 45.7 103.9)">1</text>
<text x="50.8" y="103.9" transform="rotate(-90 50.8 103.9)">2</text>
<text x="55.9" y="103.9" transform="rotate(-90 55.9 103.9)">3</text>
<text x="119.3" y="106.3">R9</text>
<text x="126.5" y="102.2">33</text>
<text x="139.7" y="102.5">INL+</text>
<text x="139.7" y="105">INR+</text>
<text x="139.7" y="107.5">INR-</text>
<text x="153.7" y="102.5">SGND</text>
<text x="155.2" y="105">VDD</text>
<text x="156.3" y="107.5">EN</text>
<text x="199.4" y="102.2">0</text>
<text x="247.8" y="102.2">2</text>
<text x="247.8" y="104.7">3</text>
<text x="247.8" y="107.3">4</text>
<text x="36.6" y="109.2" transform="rotate(-90 36.6 109.2)">GND</text>
<text x="65" y="108.7" transform="rotate(-90 65 108.7)">GND</text>
<text x="88.6" y="110.6">GNDA</text>
<text x="108" y="110.8">C21</text>
<text x="108.7" y="113.4">1u</text>
<text x="119.3" y="110.8">33</text>
<text x="139.7" y="110.1">OUTR</text>
<text x="139.7" y="112.6">G0</text>
<text x="152.6" y="110.1">HPVDD</text>
<text x="155" y="112.6">CPP</text>
<text x="191" y="111.9">GNDA</text>
<text x="204.7" y="112.6">GNDA</text>
<text x="215.2" y="112.1">+3.3VA</text>
<text x="267.7" y="112.1">GNDA</text>
<text x="53.3" y="119.5">GND</text>
<text x="114.4" y="114.9">R11</text>
<text x="115.6" y="119.5">0</text>
<text x="139.7" y="115.2">G1</text>
<text x="139.7" y="117.7">HPVSS</text>
<text x="153.7" y="115.2">PGND</text>
<text x="154.9" y="117.7">CPN</text>
<text x="207.3" y="119.7">C19</text>
<text x="48.3" y="125.6">SW2</text>
<text x="164.3" y="122.2">GNDA</text>
<text x="168.7" y="123.8">C18</text>
<text x="183.7" y="122.3">C17</text>
<text x="183.7" y="124.8">2.2u</text>
<text x="207.3" y="122.3">2.2u</text>
<text x="22.9" y="129.3" transform="rotate(-90 22.9 129.3)">10k</text>
<text x="27.5" y="128.8" transform="rotate(-90 27.5 128.8)">R3</text>
<text x="39.2" y="128.1">K2-1812SA-D3SW-04</text>
<text x="92.9" y="127.4">+3V3</text>
<text x="106.6" y="129.9">GNDA</text>
<text x="126.4" y="127.1">+3V3</text>
<text x="139.7" y="128.6">1u</text>
<text x="139.7" y="126.1">C16</text>
<text x="169.4" y="126.3">1u</text>
<text x="201.4" y="129.9">GNDA</text>
<text x="41" y="132.1" transform="rotate(-90 41 132.1)">7</text>
<text x="43.5" y="132.1" transform="rotate(-90 43.5 132.1)">6</text>
<text x="46.1" y="134.6" transform="rotate(-90 46.1 134.6)">1</text>
<text x="51.2" y="134.6" transform="rotate(-90 51.2 134.6)">2</text>
<text x="56.2" y="134.6" transform="rotate(-90 56.2 134.6)">3</text>
<text x="58.8" y="132.1" transform="rotate(-90 58.8 132.1)">4</text>
<text x="61.3" y="132.1" transform="rotate(-90 61.3 132.1)">5</text>
<text x="138.4" y="132.9">GNDA</text>
<text x="177.8" y="132.4">GNDA</text>
<text x="36.9" y="140" transform="rotate(-90 36.9 140)">GND</text>
<text x="65.4" y="139.5" transform="rotate(-90 65.4 139.5)">GND</text>
<text x="94.6" y="143.7" transform="rotate(-90 94.6 143.7)">R13</text>
<text x="99.2" y="143.6" transform="rotate(-90 99.2 143.6)">10k</text>
<text x="128.1" y="143.4" transform="rotate(-90 128.1 143.4)">R15</text>
<text x="132.7" y="143.3" transform="rotate(-90 132.7 143.3)">10k</text>
<text x="53.6" y="147.4">GND</text>
<text x="42.8" y="153.8">U3</text>
<text x="93.4" y="150.5">GNDA</text>
<text x="127" y="150.2">GNDA</text>
<text x="160.3" y="154">GND</text>
<text x="40.2" y="156.3">WS-001</text>
<text x="134" y="156.3">+3V3</text>
<text x="39.6" y="162.2">B</text>
<text x="39.6" y="167.2">C</text>
<text x="47.4" y="162.2">0</text>
<text x="47.5" y="167.2">A</text>
<text x="71.4" y="168">GND</text>
<text x="101.5" y="165.7">+3V3</text>
<text x="131.4" y="164.1" transform="rotate(-90 131.4 164.1)">10k</text>
<text x="136" y="164.3" transform="rotate(-90 136 164.3)">R16</text>
<text x="145" y="164.4">DAT2</text>
<text x="145" y="167">CD/DAT3</text>
<text x="158.1" y="164.2" transform="rotate(-90 158.1 164.2)">13</text>
<text x="163.2" y="164.2" transform="rotate(-90 163.2 164.2)">12</text>
<text x="39.6" y="172.3">D</text>
<text x="53.8" y="171.6">GND</text>
<text x="119.2" y="173.8">R17</text>
<text x="145" y="169.5">CMD</text>
<text x="145" y="172.1">VDD</text>
<text x="166.4" y="173.3">Card1</text>
<text x="92.5" y="174.6">C3</text>
<text x="92.5" y="177.1">0.1uF</text>
<text x="119.8" y="178.4">33</text>
<text x="145" y="174.6">CLX</text>
<text x="145" y="177.1">VSS</text>
<text x="145" y="179.7">DAT0</text>
<text x="166.4" y="175.9">TF PUSH</text>
<text x="98.3" y="184">GND</text>
<text x="107.8" y="182.7">+3V3</text>
<text x="127.8" y="184">GND</text>
<text x="145" y="182.2">DAT1</text>
<text x="145" y="184.8">CD</text>
<text x="158.1" y="185.9" transform="rotate(-90 158.1 185.9)">10</text>
<text x="163.2" y="185.9" transform="rotate(-90 163.2 185.9)">11</text>
<text x="105.3" y="190.5" transform="rotate(-90 105.3 190.5)">10k</text>
<text x="109.8" y="190.1" transform="rotate(-90 109.8 190.1)">R4</text>
<text x="160.3" y="194.2">GND</text>
</g>
<g font-size="1.8" fill="#a90000">
<text x="51.9" y="32.5">1</text>
<text x="51.9" y="35.1">3</text>
<text x="64.6" y="32.5">2</text>
<text x="64.6" y="35.1">4</text>
<text x="51.9" y="37.6">5</text>
<text x="51.9" y="40.1">7</text>
<text x="64.6" y="37.6">6</text>
<text x="64.6" y="40.1">8</text>
<text x="51.3" y="45.2">11</text>
<text x="51.3" y="47.8">13</text>
<text x="51.9" y="42.7">9</text>
<text x="64" y="42.7">10</text>
<text x="64" y="45.2">12</text>
<text x="64" y="47.8">14</text>
<text x="137" y="43.4">1</text>
<text x="137" y="46">2</text>
<text x="159.2" y="43.4">20</text>
<text x="159.2" y="46">19</text>
<text x="51.3" y="50.3">15</text>
<text x="64" y="50.3">16</text>
<text x="137" y="48.5">3</text>
<text x="137" y="51.1">4</text>
<text x="137" y="53.6">5</text>
<text x="159.2" y="48.5">18</text>
<text x="159.2" y="51.1">17</text>
<text x="159.2" y="53.6">16</text>
<text x="137" y="56.1">6</text>
<text x="137" y="58.7">7</text>
<text x="159.2" y="56.1">15</text>
<text x="159.2" y="58.7">14</text>
<text x="137" y="61.2">8</text>
<text x="137" y="63.8">9</text>
<text x="159.2" y="61.2">13</text>
<text x="159.2" y="63.8">12</text>
<text x="136.4" y="66.3">10</text>
<text x="159.2" y="66.3">11</text>
<text x="137.2" y="98.8">1</text>
<text x="137.2" y="101.3">2</text>
<text x="159.5" y="96.3">17</text>
<text x="159.5" y="98.8">16</text>
<text x="159.5" y="101.3">15</text>
<text x="250.2" y="101.1">2</text>
<text x="39.5" y="105.1" transform="rotate(-90 39.5 105.1)">7</text>
<text x="42.1" y="105.1" transform="rotate(-90 42.1 105.1)">6</text>
<text x="44.6" y="106.4" transform="rotate(-90 44.6 106.4)">1</text>
<text x="49.7" y="106.4" transform="rotate(-90 49.7 106.4)">2</text>
<text x="54.8" y="106.4" transform="rotate(-90 54.8 106.4)">3</text>
<text x="57.3" y="105.1" transform="rotate(-90 57.3 105.1)">4</text>
<text x="59.9" y="105.1" transform="rotate(-90 59.9 105.1)">5</text>
<text x="137.2" y="103.9">3</text>
<text x="137.2" y="106.4">4</text>
<text x="159.5" y="103.9">14</text>
<text x="159.5" y="106.4">13</text>
<text x="250.2" y="103.6">3</text>
<text x="250.2" y="106.2">4</text>
<text x="137.2" y="109">5</text>
<text x="137.2" y="111.5">6</text>
<text x="159.5" y="109">12</text>
<text x="159.5" y="111.5">11</text>
<text x="137.2" y="114">7</text>
<text x="137.2" y="116.6">8</text>
<text x="159.5" y="114">10</text>
<text x="160.1" y="116.6">9</text>
<text x="39.9" y="135.8" transform="rotate(-90 39.9 135.8)">7</text>
<text x="42.4" y="135.8" transform="rotate(-90 42.4 135.8)">6</text>
<text x="45" y="137.1" transform="rotate(-90 45 137.1)">1</text>
<text x="50" y="137.1" transform="rotate(-90 50 137.1)">2</text>
<text x="55.1" y="137.1" transform="rotate(-90 55.1 137.1)">3</text>
<text x="57.7" y="135.8" transform="rotate(-90 57.7 135.8)">4</text>
<text x="60.2" y="135.8" transform="rotate(-90 60.2 135.8)">5</text>
<text x="37.1" y="161">B</text>
<text x="49.8" y="161">0</text>
<text x="157" y="161.1" transform="rotate(-90 157 161.1)">13</text>
<text x="162.1" y="161.1" transform="rotate(-90 162.1 161.1)">12</text>
<text x="37.1" y="166.1">C</text>
<text x="49.9" y="166.1">A</text>
<text x="142.5" y="163.3">1</text>
<text x="142.5" y="165.9">2</text>
<text x="37.1" y="171.2">D</text>
<text x="142.5" y="168.4">3</text>
<text x="142.5" y="170.9">4</text>
<text x="142.5" y="173.5">5</text>
<text x="142.5" y="176">6</text>
<text x="142.5" y="178.6">7</text>
<text x="141.9" y="183.6">CD</text>
<text x="142.5" y="181.1">8</text>
<text x="157" y="189" transform="rotate(-90 157 189)">10</text>
</g>
<g font-size="1.8" fill="#0f0f0f">
<text x="169.2" y="56">LRCK</text>
<text x="169.4" y="58.6">DIN</text>
<text x="169.7" y="61.1">BCK</text>
<text x="135.6" y="165.8">CS</text>
<text x="135.6" y="173.4">CLK</text>
<text x="135.6" y="168.3">MOSI</text>
<text x="117.3" y="192.2">MISO</text>
</g>
<g font-size="1.8" fill="#0000c2">
<text x="33.4" y="70.2">If</text>
<text x="35.9" y="70.2">you</text>
<text x="40.4" y="70.2">improve</text>
<text x="49" y="70.2">the</text>
<text x="53.1" y="70.2">noize</text>
<text x="17.4" y="72.2">please</text>
<text x="24.7" y="72.2">change</text>
<text x="32.6" y="72.2">R18</text>
<text x="43" y="72.2">to</text>
<text x="46.1" y="72.2">Ferrite</text>
<text x="53.4" y="72.2">bead</text>
<text x="23.5" y="143.9">Switch</text>
</g>
<g font-size="1.8" fill="#989898">
<text x="211.1" y="105">100pF</text>
<text x="211.1" y="102.5">C14</text>
<text x="102" y="119.7">C15</text>
<text x="99.8" y="122.3">100pF</text>
<text x="94.6" y="136.1" transform="rotate(-90 94.6 136.1)">R12</text>
<text x="99.2" y="134.8" transform="rotate(-90 99.2 134.8)">0</text>
<text x="128.1" y="135.8" transform="rotate(-90 128.1 135.8)">R14</text>
<text x="132.7" y="134.6" transform="rotate(-90 132.7 134.6)">0</text>
</g>
</svg>
